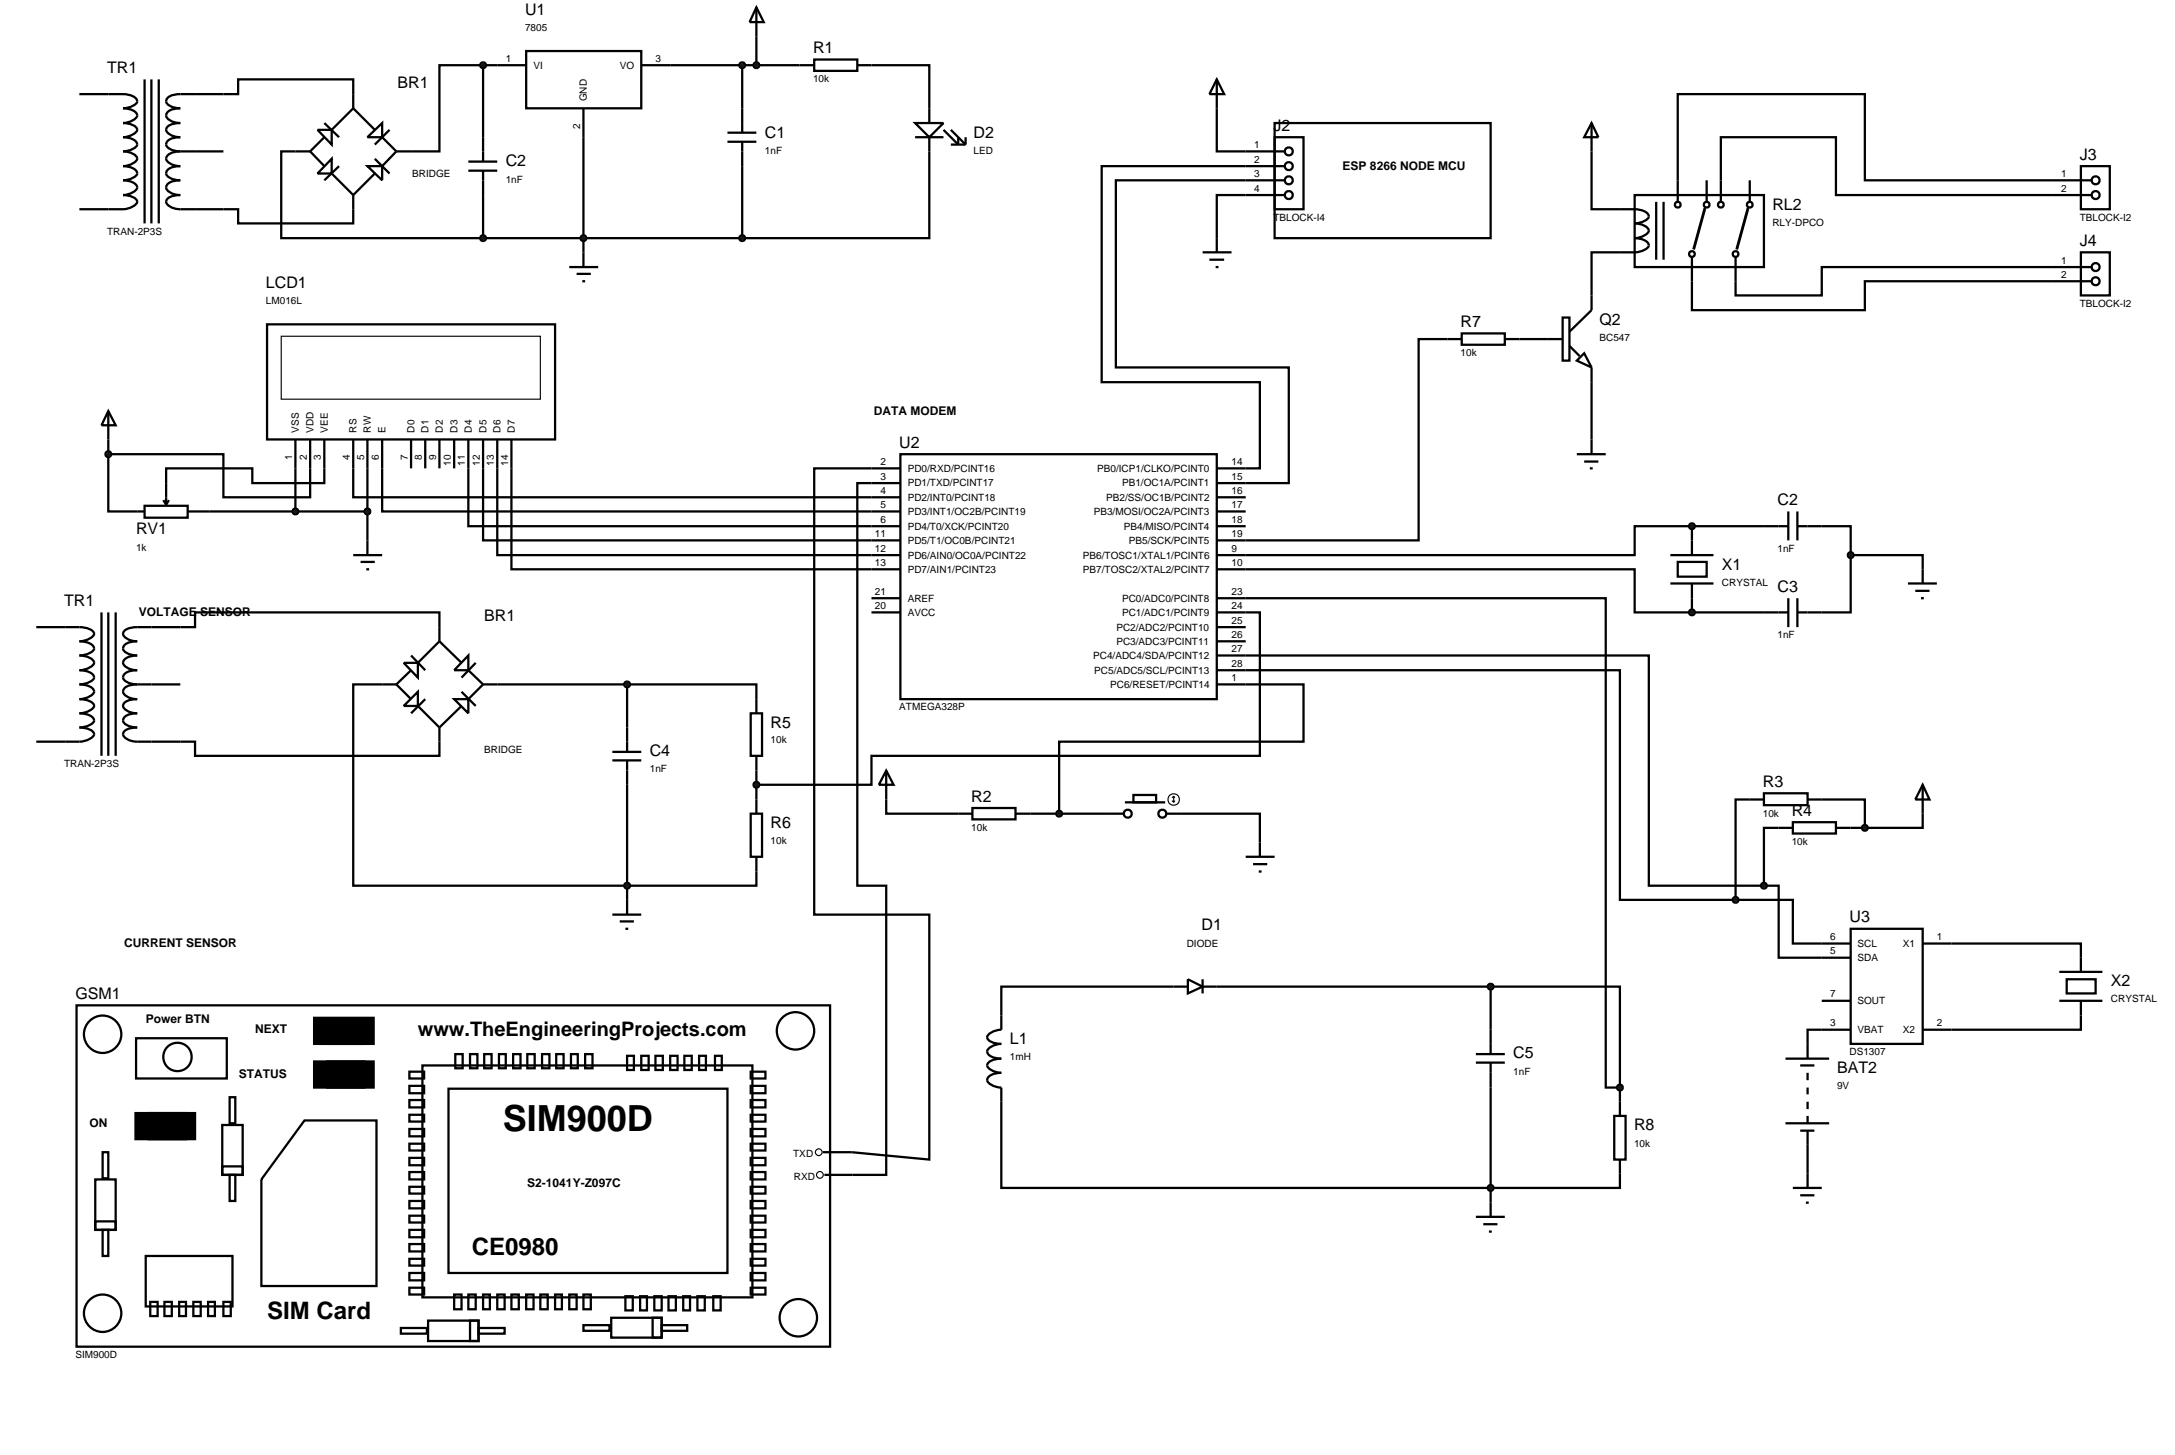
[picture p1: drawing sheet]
<svg xmlns="http://www.w3.org/2000/svg" width="384mm" height="257mm" viewBox="0 0 384 257" stroke-linecap="round" stroke-linejoin="round" font-family="sans-serif">
<g fill="none" stroke="#000" stroke-width=".4">
<path d="M39.4 16.6h2.6v-2.6h20.3v2.6M85.2 11.5h-7.7v15.2h-5M85.2 11.5h2.5M85.2 11.5v12.7M118.2 11.5h22.8M130.9 11.5v7.6M133.4 6.4v5.1M153.7 11.5h10.2v7.6M214.6 19.1v7.6h5.1M39.4 36.9h2.6v2.5h20.3v-2.5M52.1 26.7h-2.5v15.3h35.6M85.2 34.4v7.6"/>
<path d="M102.9 24.2v20.3M130.9 29.3v12.7M163.9 26.7v15.3h-33M219.7 29.3h-25.4v38.1h27.9v15.2h-7.6M219.7 31.8h-22.9v33h30.5v20.4h-12.7M219.7 34.4h-5.1v7.6M280.7 26.7v10.2h5M295.9 31.8v-15.2h33v15.2h33M303.5 31.8v-7.6h20.3v10.2h38.1M85.2 42h45.7M255.3 59.8h-5.1v35.5h-35.6M268 59.8h5"/>
<path d="M285.7 44.5h-5v7.6M298.4 49.6v5.1h30.5v-5.1h33M361.9 47.1h-40.6v5h-15.2v-2.5M19.1 77.5v2.6M280.7 67.4v10.1M19.1 80.1h20.3v7.6h15.3v-5.1M19.1 80.1v10.1h2.6M36.9 90.2h27.9M52.1 82.6v7.6M57.2 82.6v2.6h-12.7v-2.6h-15.2v2.6M62.3 82.6v5.1h96.5M64.8 82.6v12.7"/>
<path d="M67.4 82.6v7.6h91.4M82.6 82.6v10.2h76.2M85.2 82.6v12.7h73.6M87.7 82.6v15.3h71.1M90.2 82.6v17.8h68.6M158.8 80.1h55.8v43.2h-55.8zM158.8 85.2h-7.6v71h5.1v51h-5.9M158.8 82.6h-15.2v78.7h20.3v43.2l-13.7-1.3M214.6 92.8h5.1M214.6 90.2h5.1M214.6 87.7h5.1M298.4 92.8h-10.1v5.1h-73.7"/>
<path d="M298.4 92.8v2.5M298.4 92.8h12.7M321.3 92.8h5.1v5.1M326.4 97.9v10.1h-5.1M326.4 97.9h12.7v2.5M31.8 110.6h2.6v-2.6h43.1v2.6M153.7 108h5.1M153.7 105.5h5.1M214.6 100.4h73.7v7.6h10.1M214.6 115.6h76.2v40.6h20.3M214.6 118.2h71.1v40.5h20.4M214.6 108h7.6v25.3h-68.5v5.1h-20.3"/>
<path d="M214.6 105.5h68.6v86.3h2.5M214.6 113.1h5.1M214.6 110.6h5.1M298.4 105.5v2.5M298.4 108h12.7M31.8 130.8h2.6v2.5h43.1v-2.5M67.4 120.7h-5.1v35.5h71.1v-2.5M87.7 120.7h22.9M110.6 120.7h22.8v2.6M110.6 120.7v7.6M110.6 138.4v20.3M133.4 135.9v5.1"/>
<path d="M156.3 135.9v7.6h15.2M156.3 135.9l1.3 2.5h-2.6zM214.6 120.7h15.3v10.1h-43.1v12.7M171.5 142.5h7.6v2h-7.6zM179.1 143.5h19M198.4 141.5h7.1M199.9 140.2h4v1.3h-4zM205.7 143.5h16.5v7.6M219.7 151.1h5.1M221 152.4h2.5M222 153.7h.5M306.1 158.7h10.1v7.7h5.1"/>
<path d="M308.6 141h-2.5v17.7M311.1 156.2h2.6v12.7h7.6M313.7 146h-2.6v10.2M321.3 141h7.6v5M326.4 146h2.5M339.1 143.5v2.5h-10.2M207 174h-30.4v5.1M214.6 174h48.3M262.9 174h22.8v17.8M262.9 174v7.6M344.2 166.4h22.8v2.5M367 179.1v2.5h-22.8"/>
<path d="M176.6 194.3v15.2h109.1v-2.5M262.9 191.8v20.3M285.7 191.8v2.5M321.3 181.6h-2.5v2.5M318.8 201.9v5.1"/>
<circle cx="198.9" cy="143.5" r=".7"/>
<circle cx="205" cy="143.5" r=".7"/>
</g>
<g fill="none" stroke="#000" stroke-width=".2">
<path d="M206.7 141.2l.3 .3M207 140.4v1.1M207 140.4l-.3 .3M207 140.4l.2 .3M207.2 141.2l-.2 .3"/>
<circle cx="207" cy="141" r="1.01"/>
</g>
<path d="M186.4 143.2l.4-.2-.5 .5zM186.8 143l.4 .2 .1 .3zM187.3 143.5l-.1 .3-.4 .2zM186.3 143.5l.5 .5-.3-.1z" fill="#004000" stroke="#000" stroke-width=".4"/>
<path d="M186.3 143.5l.5-.5 .5 .5-.5 .5z" fill="#004000"/>
<path d="M294.6 97.9h7.6M295.9 99.1h5.1v2.6h-5.1zM298.4 95.3v2.6M311.1 92.8h4.3M315.4 90.2v5.1M317 90.2v5.1M317 92.8h4.3M294.6 102.9h7.6M298.4 102.9v2.6" fill="none" stroke="#000" stroke-width=".4"/>
<path d="M298 92.5l.4-.2-.5 .5zM298.4 92.3l.3 .1 .2 .4zM298.4 93.3l.5-.5-.2 .4zM297.9 92.8l.5 .5-.4-.2z" fill="#004000" stroke="#000" stroke-width=".4"/>
<path d="M298.4 92.3l.5 .5-.5 .5-.5-.5z" fill="#004000"/>
<path d="M311.1 108h4.3M315.4 105.5v5.1M317 105.5v5.1M317 108h4.3" fill="none" stroke="#000" stroke-width=".4"/>
<path d="M298.1 107.6l.3-.1-.5 .5zM298.4 107.5l.4 .2 .1 .3zM298.4 108.5l.5-.5-.2 .4zM297.9 108l.5 .5-.4-.2z" fill="#004000" stroke="#000" stroke-width=".4"/>
<path d="M298.4 107.5l.5 .5-.5 .5-.5-.5z" fill="#004000"/>
<path d="M336.5 102.9h5.1M337.8 104.2h2.5M338.8 105.5h.5M339.1 100.4v2.5" fill="none" stroke="#000" stroke-width=".4"/>
<path d="M326.1 97.5l.3-.1-.5 .5zM326.4 97.4l.4 .2 .1 .3zM326.4 98.4l.5-.5-.2 .4zM325.9 97.9l.5 .5-.4-.2z" fill="#004000" stroke="#000" stroke-width=".4"/>
<path d="M326.4 97.4l.5 .5-.5 .5-.5-.5z" fill="#004000"/>
<g fill="none" stroke="#000" stroke-width=".4">
<path d="M47.1 57.2h50.8v20.3h-50.8zM52.1 77.5v5.1M54.7 77.5v5.1M57.2 77.5v5.1M62.3 77.5v5.1M64.8 77.5v5.1M67.4 77.5v5.1M72.5 77.5v5.1M75 77.5v5.1M77.5 77.5v5.1M80.1 77.5v5.1M82.6 77.5v5.1"/>
<path d="M85.2 77.5v5.1M87.7 77.5v5.1M90.2 77.5v5.1M21.7 90.2h3.8M25.5 89.2h7.6v2.1h-7.6zM28.8 88.2l.5 .8M29.3 85.2v3.8M29.8 88.2l-.5 .8M33.1 90.2h3.8M62.3 97.9h5.1M63.6 99.1h2.5M64.8 95.3v2.6"/>
<path d="M64.6 100.4h.5"/>
</g>
<path d="M49.6 59.3h45.7v11.1h-45.7z" fill="none" stroke="#000" stroke-width=".2"/>
<path d="M51.7 89.9l.4-.2-.5 .5zM52.1 89.7l.4 .2 .1 .3zM52.1 90.7l.5-.5-.1 .3zM51.6 90.2l.5 .5-.4-.2z" fill="#004000" stroke="#000" stroke-width=".4"/>
<path d="M52.1 89.7l.5 .5-.5 .5-.5-.5z" fill="#004000"/>
<path d="M19.1 72.5l1.3 2.5h-2.5zM19.1 72.5v5" fill="none" stroke="#000" stroke-width=".4"/>
<path d="M18.7 79.8l.4-.2-.5 .5zM19.1 79.6l.4 .2 .1 .3zM19.1 80.6l.5-.5-.1 .3zM18.6 80.1l.5 .5-.3-.1z" fill="#004000" stroke="#000" stroke-width=".4"/>
<path d="M18.6 80.1l.5-.5 .5 .5-.5 .5z" fill="#004000"/>
<g fill="none" stroke="#000" stroke-width=".4">
<path d="M311.1 139.9h7.7v2.1h-7.7zM308.6 141h2.5M313.7 146h2.5M316.2 145h7.6v2h-7.6zM318.8 141h2.5M323.8 146h2.6M321.3 166.4h5.1M321.3 168.9h5.1M321.3 176.5h5.1M326.4 163.8h12.7v20.3h-12.7zM339.1 166.4h5.1M363.2 176.5h7.6"/>
<path d="M363.2 171.4h7.6M364.5 172.7h5.1v2.5h-5.1zM367 168.9v2.5M367 176.5v2.6M314.9 186.7h7.7M314.9 198.1h7.7M317.5 187.9h2.5M317.5 199.4h2.5M318.8 184.1v2.6M318.8 189.2v1.3M318.8 191.8v1.2M318.8 194.3v1.3"/>
<path d="M318.8 196.8v1.3M318.8 199.4v2.5M321.3 181.6h5.1M339.1 181.6h5.1M316.2 209.5h5.1M317.5 210.8h2.5M318.5 212.1h.5M318.8 207v2.5"/>
</g>
<g fill="#004000" stroke="#000" stroke-width=".4">
<path d="M310.8 155.8l.3-.1-.5 .5zM311.1 155.7l.4 .2 .1 .3zM311.1 156.7l.5-.5-.2 .4zM310.6 156.2l.5 .5-.4-.2z"/>
<path d="M305.7 158.4l.4-.2-.5 .5zM306.1 158.2l.4 .2 .1 .3zM306.6 158.7l-.1 .3-.4 .2zM305.6 158.7l.5 .5-.4-.2z"/>
</g>
<g fill="#004000">
<path d="M311.1 155.7l.5 .5-.5 .5-.5-.5z"/>
<path d="M305.6 158.7l.5-.5 .5 .5-.5 .5z"/>
</g>
<path d="M339.1 138.4l1.2 2.6h-2.5zM339.1 138.4v5.1" fill="none" stroke="#000" stroke-width=".4"/>
<path d="M328.5 145.7l.4-.2-.5 .5zM328.9 145.5l.4 .2 .1 .3zM329.4 146l-.1 .3-.4 .2zM328.4 146l.5 .5-.4-.2z" fill="#004000" stroke="#000" stroke-width=".4"/>
<path d="M328.9 145.5l.5 .5-.5 .5-.5-.5z" fill="#004000"/>
<g fill="none" stroke="#000" stroke-width=".4">
<path d="M6.4 110.6h7.6a3.4 3.4 0 0 1 2.5 .9l.1 .3a2.79 2.79 0 0 1-2.6 1.3 3.2 3.2 0 0 1 2.5 .9l.1 .4a2.77 2.77 0 0 1-2.6 1.2 3.3 3.3 0 0 1 2.5 1l.1 .3a2.79 2.79 0 0 1-2.6 1.3 3.2 3.2 0 0 1 2.5 .9l.1 .4a2.77 2.77 0 0 1-2.6 1.2 3.2 3.2 0 0 1 2.5 .9 .9 .9 0 0 1-.7 1.2l-1.2 .4-.6 .1a3.4 3.4 0 0 1 2.5 .9l.1 .3a2.79 2.79 0 0 1-2.6 1.3 3.2 3.2 0 0 1 2.5 .9l.1 .4a2.77 2.77 0 0 1-2.6 1.2 3.4 3.4 0 0 1 2.5 .9l.1 .3a2.79 2.79 0 0 1-2.6 1.3h-7.6M17.9 108v25.3M19.1 108v25.3M20.4 108v25.3M31.8 110.6h-7.6a2.92 2.92 0 0 0-2.4 .9 .9 .9 0 0 0 .6 1.1l1.1 .4 .7 .1a2.77 2.77 0 0 0-2.4 .9 .87 .87 0 0 0 .6 1.2l1.1 .3 .7 .1a2.83 2.83 0 0 0-2.4 1 .91 .91 0 0 0 .6 1.1l1.1 .4 .7 .1a2.77 2.77 0 0 0-2.4 .9 .87 .87 0 0 0 .6 1.2l1.1 .3 .7 .1M71.2 116.9h2.5v2.6zM72.5 115.6l2.5 2.6M72.5 118.2l-2.6 2.5M77.5 113.1l-3.8 3.8M77.5 113.1l3.9 3.8M77.5 110.6v2.5M82.6 115.6v2.6h-2.5z"/>
<path d="M82.6 118.2l2.6 2.5M83.9 116.9l-2.5 2.6M24.2 120.7a2.77 2.77 0 0 0-2.4 .9 .93 .93 0 0 0 .6 1.2l1.1 .4 .7 .1a2.92 2.92 0 0 0-2.4 .9 .9 .9 0 0 0 .6 1.1l1.1 .4 .7 .1a2.77 2.77 0 0 0-2.4 .9 .87 .87 0 0 0 .6 1.2l1.1 .3 .7 .1a2.92 2.92 0 0 0-2.4 .9 .9 .9 0 0 0 .6 1.1l1.1 .4 .7 .1h7.6M24.2 120.7h7.6M67.4 120.7h2.5M69.9 120.7l2.6 2.6M71.2 124.5l2.5-2.5v2.5zM73.7 124.5l3.8 3.8M75 123.3l-2.5 2.5M77.5 128.3v2.5M80.1 123.3h2.5v2.5zM81.4 122l2.5 2.5"/>
<path d="M81.4 124.5l-3.9 3.8M85.2 120.7h2.5M85.2 120.7l-2.6 2.6M108 134.1h5.1M108 132.6h5.1M110.6 128.3v4.3M110.6 134.1v4.3M132.4 125.8h2v7.5h-2zM133.4 123.3v2.5M133.4 133.3v2.6M110.6 158.7v2.6M132.4 143.5h2v7.6h-2z"/>
<path d="M133.4 141v2.5M133.4 151.1v2.6M108 161.3h5.1M109.3 162.5h2.5M110.3 163.8h.5"/>
</g>
<g fill="#004000" stroke="#000" stroke-width=".4">
<path d="M110.2 120.4l.4-.2-.5 .5zM110.6 120.2l.4 .2 .1 .3zM111.1 120.7l-.1 .3-.4 .2zM110.1 120.7l.5 .5-.3-.1z"/>
<path d="M110.2 155.9l.4-.2-.5 .5zM110.6 155.7l.4 .2 .1 .3zM111.1 156.2l-.1 .3-.4 .2zM110.1 156.2l.5 .5-.3-.1z"/>
<path d="M133 138.1l.4-.2-.5 .5zM133.4 137.9l.4 .2 .1 .3zM133.9 138.4l-.1 .3-.4 .2zM132.9 138.4l.5 .5-.3-.1z"/>
</g>
<g fill="#004000">
<path d="M110.1 120.7l.5-.5 .5 .5-.5 .5z"/>
<path d="M110.1 156.2l.5-.5 .5 .5-.5 .5z"/>
<path d="M132.9 138.4l.5-.5 .5 .5-.5 .5z"/>
</g>
<path d="M260.3 187.4h5.1M260.3 185.9h5.1M262.9 181.6v4.3M262.9 187.4v4.4M284.7 196.8h2v7.7h-2zM285.7 194.3v2.5M260.3 214.6h5.1M261.6 215.9h2.5M262.6 217.2h.5M262.9 212.1v2.5M285.7 204.5v2.5" fill="none" stroke="#000" stroke-width=".4"/>
<path d="M262.5 209.2l.4-.2-.5 .5zM262.9 209l.3 .1 .2 .4zM263.4 209.5l-.1 .3-.4 .2zM262.4 209.5l.5 .5-.4-.2z" fill="#004000" stroke="#000" stroke-width=".4"/>
<path d="M262.4 209.5l.5-.5 .5 .5-.5 .5z" fill="#004000"/>
<path d="M87.7 11.5h5.1M92.8 9h20.3v10.1h-20.3zM102.9 19.1v5.1M113.1 11.5h5.1M130.9 19.1v4.3M128.3 25h5.1M128.3 23.4h5.1M130.9 25v4.3M176.6 179.1v2.5a2.6 2.6 0 0 0-2.5 1.3 1.43 1.43 0 0 0 1.3 1l1.2 .2a2.6 2.6 0 0 0-2.5 1.3 1.44 1.44 0 0 0 1.3 1.1l1.2 .2a3.2 3.2 0 0 0-2.4 .9 .88 .88 0 0 0 .7 1.1l1.1 .4 .6 .1a2.98 2.98 0 0 0-2.4 .9 .91 .91 0 0 0 .7 1.2l1.1 .4 .6 .1v2.5" fill="none" stroke="#000" stroke-width=".4"/>
<path d="M102.6 41.6l.3-.1-.5 .5zM102.9 41.5l.3 .1 .2 .4zM103.4 42l-.2 .4-.3 .1zM102.4 42l.5 .5-.3-.1z" fill="#004000" stroke="#000" stroke-width=".4"/>
<path d="M102.9 41.5l.5 .5-.5 .5-.5-.5z" fill="#004000"/>
<path d="M133.4 1.3l1.3 2.6h-2.5zM133.4 1.3v5.1M100.4 47.1h5.1M101.7 48.3h2.5M102.7 49.6h.5M102.9 44.5v2.6" fill="none" stroke="#000" stroke-width=".4"/>
<path d="M130.6 11.1l.3-.1-.5 .5zM130.9 11l.3 .1 .2 .4zM131.4 11.5l-.2 .4-.3 .1zM130.4 11.5l.5 .5-.4-.2z" fill="#004000" stroke="#000" stroke-width=".4"/>
<path d="M130.9 11l.5 .5-.5 .5-.5-.5z" fill="#004000"/>
<path d="M141 11.5h2.6M143.6 10.5h7.6v2h-7.6zM151.2 11.5h2.5" fill="none" stroke="#000" stroke-width=".4"/>
<path d="M133 11.2l.4-.2-.5 .5zM133.4 11l.3 .1 .2 .4zM133.9 11.5l-.1 .3-.4 .2zM132.9 11.5l.5 .5-.3-.1z" fill="#004000" stroke="#000" stroke-width=".4"/>
<path d="M132.9 11.5l.5-.5 .5 .5-.5 .5z" fill="#004000"/>
<path d="M163.9 19.1v2.6M161.4 21.7h5l-2.5 2.5zM161.4 24.2h5M163.9 24.2v2.5M166.4 22.9l2.6 2.6v-1.3M167.7 22.9l2.6 2.6M167.7 25.5h2.6M170.3 24.2v1.3" fill="none" stroke="#000" stroke-width=".4"/>
<path d="M130.6 41.6l.3-.1-.5 .5zM130.9 41.5l.3 .1 .2 .4zM131.4 42l-.2 .4-.3 .1zM130.4 42l.5 .5-.3-.1z" fill="#004000" stroke="#000" stroke-width=".4"/>
<path d="M130.4 42l.5-.5 .5 .5-.5 .5z" fill="#004000"/>
<g fill="none" stroke="#000" stroke-width=".4">
<path d="M14 16.6h7.7a3.1 3.1 0 0 1 2.4 .9l.1 .4a2.7 2.7 0 0 1-2.5 1.2 3.1 3.1 0 0 1 2.4 .9 .9 .9 0 0 1-.7 1.2l-1.1 .4-.6 .1a3.3 3.3 0 0 1 2.4 .9l.1 .3a2.73 2.73 0 0 1-2.5 1.3 3.1 3.1 0 0 1 2.4 .9l.1 .4a2.7 2.7 0 0 1-2.5 1.2 2.4 2.4 0 0 1 2.5 1.3 2.73 2.73 0 0 1-2.5 1.3 3.1 3.1 0 0 1 2.4 .9l.1 .4a2.7 2.7 0 0 1-2.5 1.2 3.1 3.1 0 0 1 2.4 .9 .9 .9 0 0 1-.7 1.2l-1.1 .4-.6 .1a3.3 3.3 0 0 1 2.4 .9l.1 .3a2.73 2.73 0 0 1-2.5 1.3h-7.7M25.5 14v25.4M26.7 14v25.4M28 14v25.4M39.4 16.6h-7.6a2.77 2.77 0 0 0-2.4 .9 .87 .87 0 0 0 .6 1.2l1.1 .3 .7 .1a2.77 2.77 0 0 0-2.4 .9 .93 .93 0 0 0 .6 1.2l1.1 .4 .7 .1a2.92 2.92 0 0 0-2.4 .9 .9 .9 0 0 0 .6 1.1l1.1 .4 .7 .1a2.77 2.77 0 0 0-2.4 .9 .87 .87 0 0 0 .6 1.2l1.1 .3 .7 .1M62.3 19.1l-3.8 3.8M62.3 19.1l3.8 3.8M62.3 16.6v2.5M31.8 26.7a2.83 2.83 0 0 0-2.4 1 .91 .91 0 0 0 .6 1.1l1.1 .4 .7 .1a2.77 2.77 0 0 0-2.4 .9 .87 .87 0 0 0 .6 1.2l1.1 .3 .7 .1a2.77 2.77 0 0 0-2.4 .9 .93 .93 0 0 0 .6 1.2l1.1 .4 .7 .1a2.92 2.92 0 0 0-2.4 .9 .9 .9 0 0 0 .6 1.1l1.1 .4 .7 .1h7.6M31.8 26.7h7.6M52.1 26.7h2.6M54.7 26.7l2.5 2.6"/>
<path d="M56 22.9h2.5v2.6zM57.2 21.7l2.6 2.5M57.2 24.2l-2.5 2.5M58.5 28v2.6h-2.5zM58.5 30.6l3.8 3.8M59.8 29.3l-2.6 2.5M62.3 34.4v2.5M64.8 29.3h2.6v2.5zM64.8 24.2l2.6-2.5v2.5zM66.1 28l2.6 2.6M66.1 30.6l-3.8 3.8M67.4 24.2l2.5 2.5"/>
<path d="M68.7 22.9l-2.6 2.6M69.9 26.7h2.6M69.9 26.7l-2.5 2.6M82.6 30.1h5.1M82.6 28.5h5.1M85.2 24.2v4.3M85.2 30.1v4.3"/>
</g>
<g fill="#004000" stroke="#000" stroke-width=".4">
<path d="M84.8 11.2l.4-.2-.5 .5zM85.2 11l.4 .2 .1 .3zM85.7 11.5l-.1 .3-.4 .2zM84.7 11.5l.5 .5-.3-.1z"/>
<path d="M84.8 41.7l.4-.2-.5 .5zM85.2 41.5l.3 .1 .2 .4zM85.2 42.5l.5-.5-.2 .4zM84.7 42l.5 .5-.3-.1z"/>
<path d="M64.4 89.9l.4-.2-.5 .5zM64.8 89.7l.4 .2 .1 .3zM64.8 90.7l.5-.5-.1 .3zM64.3 90.2l.5 .5-.4-.2z"/>
</g>
<g fill="#004000">
<path d="M84.7 11.5l.5-.5 .5 .5-.5 .5z"/>
<path d="M84.7 42l.5-.5 .5 .5-.5 .5z"/>
<path d="M64.3 90.2l.5-.5 .5 .5-.5 .5z"/>
</g>
<path d="M207 174h2.5M209.5 172.7l2.6 1.3-2.6 1.2zM212.1 172.7v2.5M212.1 174h2.5" fill="none" stroke="#000" stroke-width=".4"/>
<g fill="#004000" stroke="#000" stroke-width=".4">
<path d="M262.5 173.7l.4-.2-.5 .5zM262.9 173.5l.3 .1 .2 .4zM263.4 174l-.1 .3-.4 .2zM262.4 174l.5 .5-.4-.2z"/>
<path d="M285.4 191.4l.3-.1-.5 .5zM285.7 191.3l.3 .1 .2 .4zM285.7 192.3l.5-.5-.2 .4zM285.2 191.8l.5 .5-.4-.2z"/>
</g>
<g fill="#004000">
<path d="M262.4 174l.5-.5 .5 .5-.5 .5z"/>
<path d="M285.7 191.3l.5 .5-.5 .5-.5-.5z"/>
</g>
<g fill="none" stroke="#000" stroke-width=".4">
<path d="M214.6 14l1.3 2.6h-2.6zM214.6 14v5.1M219.7 31.8h6.8M219.7 34.4h6.8M219.7 26.7h6.8M219.7 29.3h6.8M224.8 21.7h38.1v20.3h-38.1zM224.8 24.2h5.1v12.7h-5.1zM280.7 21.7l1.2 2.5h-2.5zM280.7 21.7v5M285.7 36.9a8.3 8.3 0 0 1 4.3 .3 .91 .91 0 0 1 .7 1.3 3.3 3.3 0 0 1-2.4 .9 2.4 2.4 0 0 1 2.5 1.3 2.73 2.73 0 0 1-2.5 1.3 3.1 3.1 0 0 1 2.4 .9l.1 .4a2.7 2.7 0 0 1-2.5 1.2h-2.6M288.3 34.4h22.8v12.7h-22.8z"/>
<path d="M292.1 35.6v10.2M293.4 35.6v10.2M295.9 31.8v3.8M301 31.8v3.8M303.5 31.8v3.8M308.6 31.8v3.8M361.9 31.8h6.9M361.9 34.4h6.9M367 29.3h5.1v7.6h-5.1zM212.1 44.5h5.1M213.3 45.8h2.6M214.4 47.1h.5"/>
<path d="M214.6 42v2.5M255.3 59.8h2.5M257.8 58.8h7.6v2h-7.6zM265.4 59.8h2.6M273 59.8h2.6M275.6 56h1.2v7.6h-1.2zM280.7 52.1v2.6l-3.9 3.8M298.4 45.3v4.3M306.1 45.3v4.3M361.9 47.1h6.9M361.9 49.6h6.9M367 44.5h5.1v7.6h-5.1z"/>
<path d="M276.8 61l1.8 1.8M278.1 63.6l1.3-1.3 1.3 2.5zM280.7 64.8v2.6M280.7 77.5v2.6M278.1 80.1h5.1M279.4 81.4h2.5M280.4 82.6h.5M13.5 177.3h132.9v60.2h-132.9zM57.7 179.6h6.6v4.5h-6.6zM24 183.1h16v7.1h-16zM26.2 196.3h6.6v4.6h-6.6zM39.2 198.4h3.6v8.8h-3.6z"/>
<path d="M40.5 193.5h1v4.6h-1zM53.7 197.6h12.7v29.2h-20.3v-18.8zM57.7 187.2h6.6v4.6h-6.6zM72.2 199.1h2.6v1.3h-2.6zM72.2 196.6h2.6v1.2h-2.6zM72.2 194h2.6v1.3h-2.6zM72.2 191.5h2.6v1.3h-2.6zM72.2 189h2.6v1.2h-2.6zM74.5 187.9h58.2v40.9h-58.2zM79.1 192h49.2v32.5h-49.2zM80.3 185.9h1.3v2.5h-1.3zM82.9 185.9h1.3v2.5h-1.3z"/>
<path d="M85.4 185.9h1.3v2.5h-1.3zM88 185.9h1.2v2.5h-1.2zM90.5 185.9h1.3v2.5h-1.3zM93 185.9h1.3v2.5h-1.3zM95.6 185.9h1.3v2.5h-1.3zM98.1 185.9h1.3v2.5h-1.3zM100.7 185.9h1.2v2.5h-1.2zM103.2 185.9h1.3v2.5h-1.3zM110.6 186.2h1.2v2.5h-1.2zM113.1 186.2h1.3v2.5h-1.3zM115.6 186.2h1.3v2.5h-1.3zM118.2 186.2h1.3v2.5h-1.3z"/>
<path d="M120.7 186.2h1.3v2.5h-1.3zM123.3 186.2h1.2v2.5h-1.2zM126.1 186.2h1.2v2.5h-1.2zM132.4 199.1h2.6v1.3h-2.6zM132.4 196.6h2.6v1.2h-2.6zM132.4 194h2.6v1.3h-2.6zM132.4 191.5h2.6v1.3h-2.6zM132.4 189h2.6v1.2h-2.6zM16.8 208h3.6v8.9h-3.6zM16.8 215.4h3.6v1.5h-3.6zM18.1 203.2h1v4.6h-1zM18.1 216.9h1v4.6h-1z"/>
<path d="M39.2 205.7h3.6v1.5h-3.6zM40.5 207.2h1v4.6h-1zM72.2 219.4h2.6v1.3h-2.6zM72.2 216.9h2.6v1.3h-2.6zM72.2 214.4h2.6v1.2h-2.6zM72.2 211.8h2.6v1.3h-2.6zM72.2 209.3h2.6v1.2h-2.6zM72.2 206.7h2.6v1.3h-2.6zM72.2 204.2h2.6v1.3h-2.6zM72.2 201.7h2.6v1.2h-2.6zM132.4 219.4h2.6v1.3h-2.6zM132.4 216.9h2.6v1.3h-2.6z"/>
<path d="M132.4 214.4h2.6v1.2h-2.6zM132.4 211.8h2.6v1.3h-2.6zM132.4 209.3h2.6v1.2h-2.6zM132.4 206.7h2.6v1.3h-2.6zM132.4 204.2h2.6v1.3h-2.6zM132.4 201.7h2.6v1.2h-2.6zM145.1 203.2h5.1M145.4 207.2h5M25.7 221.5h15.3v8.9h-15.3zM26.5 229.6h1.3v2.5h-1.3zM29 229.6h1.3v2.5h-1.3zM31.6 229.6h1.2v2.5h-1.2z"/>
<path d="M34.1 229.6h1.3v2.5h-1.3zM36.7 229.6h1.2v2.5h-1.2zM39.4 229.6h1.3v2.5h-1.3zM70.7 234.2h4.6v1h-4.6zM72.2 227.1h2.6v1.2h-2.6zM72.2 224.5h2.6v1.3h-2.6zM72.2 222h2.6v1.2h-2.6zM75.5 232.9h8.9v3.6h-8.9zM80.1 228.3h1.3v2.6h-1.3zM82.6 228.3h1.3v2.6h-1.3zM82.9 232.9h1.5v3.6h-1.5zM84.4 234.2h4.6v1h-4.6z"/>
<path d="M85.2 228.3h1.2v2.6h-1.2zM87.7 228.3h1.3v2.6h-1.3zM90.2 228.3h1.3v2.6h-1.3zM92.8 228.3h1.3v2.6h-1.3zM95.3 228.3h1.3v2.6h-1.3zM97.9 228.3h1.2v2.6h-1.2zM100.4 228.3h1.3v2.6h-1.3zM102.9 228.3h1.3v2.6h-1.3zM102.9 233.7h4.6v1h-4.6zM107.8 232.4h8.9v3.5h-8.9zM110.3 228.6h1.3v2.5h-1.3zM112.9 228.6h1.2v2.5h-1.2z"/>
<path d="M115.1 232.4h1.6v3.5h-1.6zM115.4 228.6h1.3v2.5h-1.3zM116.7 233.7h4.5v1h-4.5zM117.9 228.6h1.3v2.5h-1.3zM120.5 228.6h1.2v2.5h-1.2zM123 228.6h1.3v2.5h-1.3zM125.8 228.6h1.3v2.5h-1.3zM132.4 227.1h2.6v1.2h-2.6zM132.4 224.5h2.6v1.3h-2.6zM132.4 222h2.6v1.2h-2.6z"/>
<circle cx="227.3" cy="26.7" r=".7"/>
<circle cx="227.3" cy="29.3" r=".7"/>
<circle cx="227.3" cy="31.8" r=".7"/>
<circle cx="227.3" cy="34.4" r=".7"/>
<circle cx="295.9" cy="36.1" r=".51"/>
<circle cx="301" cy="36.1" r=".51"/>
<circle cx="303.5" cy="36.1" r=".51"/>
<circle cx="308.6" cy="36.1" r=".51"/>
<circle cx="369.6" cy="31.8" r=".7"/>
<circle cx="369.6" cy="34.4" r=".7"/>
<circle cx="298.4" cy="44.8" r=".51"/>
<circle cx="306.1" cy="44.8" r=".51"/>
<circle cx="369.6" cy="49.6" r=".7"/>
<circle cx="369.6" cy="47.1" r=".7"/>
<circle cx="18.1" cy="182.4" r="3.3"/>
<circle cx="31.3" cy="186.4" r="2.51"/>
<circle cx="140.3" cy="181.8" r="3.3"/>
<circle cx="18.1" cy="231.6" r="3.3"/>
<circle cx="140.8" cy="232.4" r="3.3"/>
</g>
<path d="M300.7 36.7l-2 7.3M308.3 36.7l-2 7.3" fill="none" stroke="#000" stroke-width=".5"/>
<path d="M23.7 198.6h10.9M55.2 181.8h10.9M55.2 189.5h10.9" fill="none" stroke="#000" stroke-width="5" stroke-linecap="butt"/>
<g fill="none" stroke="#000" stroke-width=".2">
<circle cx="144.4" cy="203.2" r=".59"/>
<circle cx="144.6" cy="207.2" r=".59"/>
</g>
<text font-size="6.3" x="88.7" y="199.4">SIM900D</text>
<g font-size="4.2">
<text x="83.2" y="221.3">CE0980</text>
<text x="47.1" y="232.5">SIM Card</text>
</g>
<text font-size="3.5" x="73.7" y="182.7">www.TheEngineeringProjects.com</text>
<g font-size="2.8">
<text x="92.6" y="2.7">U1</text>
<text x="143.4" y="9.4">R1</text>
<text x="18.9" y="12.9">TR1</text>
<text x="70.1" y="15.5">BR1</text>
<text x="224.6" y="23.1">J2</text>
<text x="89.2" y="29.3">C2</text>
<text x="134.9" y="24.3">C1</text>
<text x="171.7" y="24.3">D2</text>
<text x="366.8" y="28.2">J3</text>
<text x="312.6" y="37">RL2</text>
<text x="366.8" y="43.4">J4</text>
<text x="46.9" y="50.9">LCD1</text>
<text x="257.6" y="57.7">R7</text>
<text x="282.1" y="57.3">Q2</text>
<text x="158.6" y="79">U2</text>
<text x="313.5" y="89.1">C2</text>
<text x="24" y="94.3">RV1</text>
<text x="303.7" y="100.5">X1</text>
<text x="11.3" y="106.9">TR1</text>
<text x="313.5" y="104.4">C3</text>
<text x="85.4" y="109.5">BR1</text>
<text x="135.9" y="128.4">R5</text>
<text x="114.6" y="133.4">C4</text>
<text x="171.3" y="141.4">R2</text>
<text x="310.9" y="138.8">R3</text>
<text x="316" y="143.9">R4</text>
<text x="135.9" y="146.1">R6</text>
<text x="211.9" y="164">D1</text>
<text x="326.2" y="162.7">U3</text>
<text x="372.3" y="174">X2</text>
<text x="13.3" y="176.2">GSM1</text>
<text x="178.1" y="184.2">L1</text>
<text x="266.9" y="186.7">C5</text>
<text x="324" y="189.3">BAT2</text>
<text x="288.2" y="199.4">R8</text>
</g>
<g font-size="2.1">
<text x="236.8" y="29.9">ESP 8266 NODE MCU</text>
<text x="154.1" y="73.1">DATA MODEM</text>
<text x="24.5" y="108.6">VOLTAGE SENSOR</text>
<text x="21.9" y="167">CURRENT SENSOR</text>
<text x="25.7" y="180.4">Power BTN</text>
<text x="45" y="182.2">NEXT</text>
<text x="42.1" y="190.1">STATUS</text>
<text x="15.8" y="198.7">ON</text>
<text x="93" y="209.4">S2-1041Y-Z097C</text>
</g>
<g font-size="1.8">
<text x="92.6" y="5.5">7805</text>
<text x="89.2" y="10.9">1</text>
<text x="115.6" y="10.9">3</text>
<text x="94.1" y="12.1">VI</text>
<text x="103.5" y="17.9" transform="rotate(-90 103.5 17.9)">GND</text>
<text x="109.3" y="12.1">VO</text>
<text x="143.4" y="14.5">10k</text>
<text x="102.3" y="22.7" transform="rotate(-90 102.3 22.7)">2</text>
<text x="134.9" y="27.1">1nF</text>
<text x="171.7" y="27.1">LED</text>
<text x="221.2" y="26.1">1</text>
<text x="221.2" y="28.7">2</text>
<text x="72.7" y="31.3">BRIDGE</text>
<text x="89.2" y="32.2">1nF</text>
<text x="221.2" y="31.2">3</text>
<text x="221.2" y="33.8">4</text>
<text x="363.5" y="31.2">1</text>
<text x="363.5" y="33.8">2</text>
<text x="18.9" y="41.5">TRAN-2P3S</text>
<text x="224.6" y="38.9">TBLOCK-I4</text>
<text x="312.6" y="39.8">RLY-DPCO</text>
<text x="366.8" y="38.9">TBLOCK-I2</text>
<text x="363.5" y="46.5">1</text>
<text x="46.9" y="53.7">LM016L</text>
<text x="363.5" y="49">2</text>
<text x="366.8" y="54.2">TBLOCK-I2</text>
<text x="257.6" y="62.8">10k</text>
<text x="282.1" y="60.1">BC547</text>
<text x="52.7" y="76.3" transform="rotate(-90 52.7 76.3)">VSS</text>
<text x="55.3" y="76.3" transform="rotate(-90 55.3 76.3)">VDD</text>
<text x="57.8" y="76.3" transform="rotate(-90 57.8 76.3)">VEE</text>
<text x="62.9" y="76.3" transform="rotate(-90 62.9 76.3)">RS</text>
<text x="65.4" y="76.3" transform="rotate(-90 65.4 76.3)">RW</text>
<text x="68" y="76.3" transform="rotate(-90 68 76.3)">E</text>
<text x="73.1" y="76.3" transform="rotate(-90 73.1 76.3)">D0</text>
<text x="75.6" y="76.3" transform="rotate(-90 75.6 76.3)">D1</text>
<text x="78.1" y="76.3" transform="rotate(-90 78.1 76.3)">D2</text>
<text x="80.7" y="76.3" transform="rotate(-90 80.7 76.3)">D3</text>
<text x="83.2" y="76.3" transform="rotate(-90 83.2 76.3)">D4</text>
<text x="85.8" y="76.3" transform="rotate(-90 85.8 76.3)">D5</text>
<text x="88.3" y="76.3" transform="rotate(-90 88.3 76.3)">D6</text>
<text x="90.8" y="76.3" transform="rotate(-90 90.8 76.3)">D7</text>
<text x="51.5" y="81.1" transform="rotate(-90 51.5 81.1)">1</text>
<text x="54.1" y="81.1" transform="rotate(-90 54.1 81.1)">2</text>
<text x="56.6" y="81.1" transform="rotate(-90 56.6 81.1)">3</text>
<text x="61.7" y="81.1" transform="rotate(-90 61.7 81.1)">4</text>
<text x="64.2" y="81.1" transform="rotate(-90 64.2 81.1)">5</text>
<text x="66.8" y="81.1" transform="rotate(-90 66.8 81.1)">6</text>
<text x="71.9" y="81.1" transform="rotate(-90 71.9 81.1)">7</text>
<text x="74.4" y="81.1" transform="rotate(-90 74.4 81.1)">8</text>
<text x="76.9" y="81.1" transform="rotate(-90 76.9 81.1)">9</text>
<text x="79.5" y="82.1" transform="rotate(-90 79.5 82.1)">10</text>
<text x="82" y="82.1" transform="rotate(-90 82 82.1)">11</text>
<text x="84.6" y="82.1" transform="rotate(-90 84.6 82.1)">12</text>
<text x="87.1" y="82.1" transform="rotate(-90 87.1 82.1)">13</text>
<text x="89.6" y="82.1" transform="rotate(-90 89.6 82.1)">14</text>
<text x="155.3" y="82">2</text>
<text x="160.1" y="83.2">PD0/RXD/PCINT16</text>
<text x="193.5" y="83.2">PB0/ICP1/CLKO/PCINT0</text>
<text x="217.2" y="82">14</text>
<text x="155.3" y="89.6">5</text>
<text x="155.3" y="87.1">4</text>
<text x="155.3" y="84.6">3</text>
<text x="160.1" y="88.3">PD2/INT0/PCINT18</text>
<text x="160.1" y="85.8">PD1/TXD/PCINT17</text>
<text x="195.1" y="88.3">PB2/SS/OC1B/PCINT2</text>
<text x="197.9" y="85.8">PB1/OC1A/PCINT1</text>
<text x="217.2" y="84.6">15</text>
<text x="217.2" y="89.6">17</text>
<text x="217.2" y="87.1">16</text>
<text x="154.3" y="94.7">11</text>
<text x="155.3" y="92.2">6</text>
<text x="160.1" y="95.9">PD5/T1/OC0B/PCINT21</text>
<text x="160.1" y="93.4">PD4/T0/XCK/PCINT20</text>
<text x="160.1" y="90.8">PD3/INT1/OC2B/PCINT19</text>
<text x="192.9" y="90.8">PB3/MOSI/OC2A/PCINT3</text>
<text x="198.2" y="93.4">PB4/MISO/PCINT4</text>
<text x="199.1" y="95.9">PB5/SCK/PCINT5</text>
<text x="217.2" y="92.2">18</text>
<text x="217.2" y="94.7">19</text>
<text x="24" y="97.1">1k</text>
<text x="154.3" y="97.3">12</text>
<text x="154.3" y="99.8">13</text>
<text x="160.1" y="98.5">PD6/AIN0/OC0A/PCINT22</text>
<text x="160.1" y="101">PD7/AIN1/PCINT23</text>
<text x="191" y="101">PB7/TOSC2/XTAL2/PCINT7</text>
<text x="191" y="98.5">PB6/TOSC1/XTAL1/PCINT6</text>
<text x="217.2" y="99.8">10</text>
<text x="217.2" y="97.3">9</text>
<text x="313.5" y="97.3">1nF</text>
<text x="154.3" y="107.4">20</text>
<text x="154.3" y="104.9">21</text>
<text x="160.1" y="106.1">AREF</text>
<text x="197.9" y="106.1">PC0/ADC0/PCINT8</text>
<text x="217.2" y="107.4">24</text>
<text x="217.2" y="104.9">23</text>
<text x="303.7" y="103.3">CRYSTAL</text>
<text x="160.1" y="108.6">AVCC</text>
<text x="196.9" y="113.7">PC3/ADC3/PCINT11</text>
<text x="196.9" y="111.2">PC2/ADC2/PCINT10</text>
<text x="197.9" y="108.6">PC1/ADC1/PCINT9</text>
<text x="217.2" y="112.5">26</text>
<text x="217.2" y="110">25</text>
<text x="313.5" y="112.6">1nF</text>
<text x="192.8" y="116.2">PC4/ADC4/SDA/PCINT12</text>
<text x="193" y="118.8">PC5/ADC5/SCL/PCINT13</text>
<text x="217.2" y="117.6">28</text>
<text x="217.2" y="115">27</text>
<text x="158.6" y="125.3">ATMEGA328P</text>
<text x="195.8" y="121.3">PC6/RESET/PCINT14</text>
<text x="217.2" y="120.1">1</text>
<text x="135.9" y="131.1">10k</text>
<text x="11.3" y="135.3">TRAN-2P3S</text>
<text x="85.4" y="132.8">BRIDGE</text>
<text x="114.6" y="136.2">1nF</text>
<text x="310.9" y="144">10k</text>
<text x="135.9" y="148.9">10k</text>
<text x="171.3" y="146.5">10k</text>
<text x="316" y="149">10k</text>
<text x="209.3" y="167.1">DIODE</text>
<text x="322.8" y="165.8">6</text>
<text x="327.6" y="167">SCL</text>
<text x="335.6" y="167">X1</text>
<text x="341.6" y="165.8">1</text>
<text x="322.8" y="168.3">5</text>
<text x="327.6" y="169.5">SDA</text>
<text x="322.8" y="175.9">7</text>
<text x="327.6" y="177.1">SOUT</text>
<text x="372.3" y="176.8">CRYSTAL</text>
<text x="322.8" y="181">3</text>
<text x="327.6" y="182.2">VBAT</text>
<text x="335.6" y="182.2">X2</text>
<text x="341.6" y="181">2</text>
<text x="178.1" y="187">1mH</text>
<text x="266.9" y="189.5">1nF</text>
<text x="326.2" y="186.1">DS1307</text>
<text x="324" y="192.1">9V</text>
<text x="139.9" y="204">TXD</text>
<text x="288.2" y="202.2">10k</text>
<text x="140" y="208.1">RXD</text>
<text x="13.3" y="239.5">SIM900D</text>
</g>
</svg>
